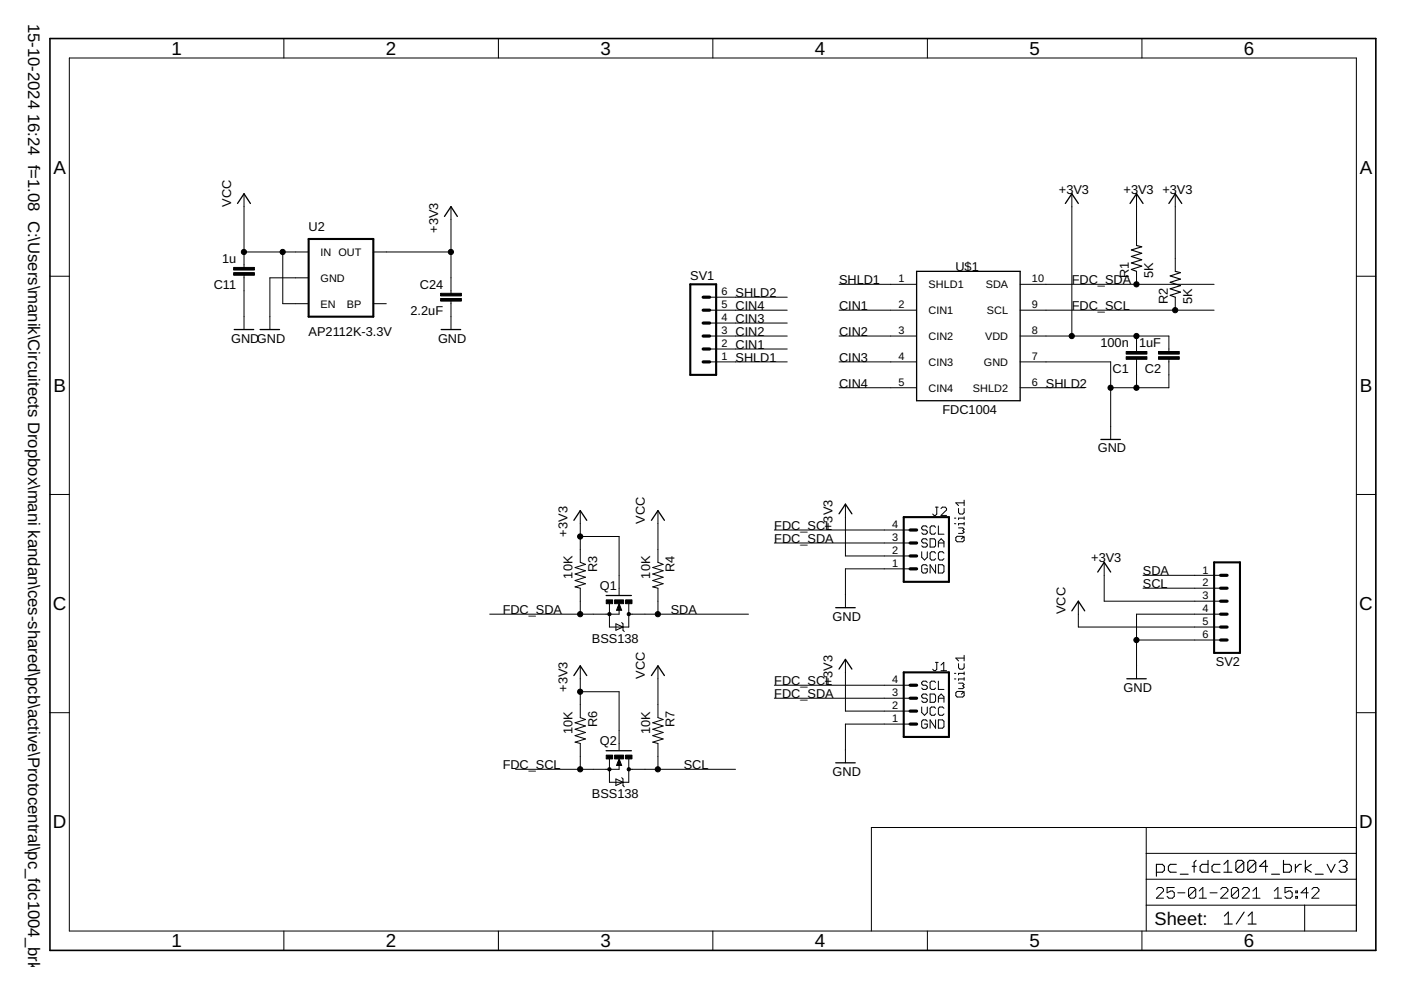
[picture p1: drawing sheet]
<svg xmlns="http://www.w3.org/2000/svg" width="297mm" height="210mm" viewBox="0 0 297 210" stroke-linecap="round" stroke-linejoin="round" font-family="sans-serif">
<g fill="none" stroke="#000" stroke-width=".21">
<path d="M14.7 12.3h272.9v185.1h-272.9zM60.2 8.2v4.1M105.7 8.2v4.1M151.1 8.2v4.1M196.6 8.2v4.1M242.1 8.2v4.1M10.6 58.6h4.1M51.7 41.1v15.6M51.7 58.4v11.5M51.7 53.4h13.7M60 53.4v11h5.4M65.4 58.9h-8.2v11"/>
<path d="M79.1 53.4h16.5M95.6 43.8v18.4M227.3 41.1v30.1M241 41.1v10.9M241 57.5v2.8M249.2 41.1v16.4M287.6 58.6h4.1M79.1 64.4h2.8M95.6 63.8v6.1M150.5 65.8h16.4M150.5 71.2h16.4M150.5 76.7h16.4"/>
<path d="M150.5 74h16.4M150.5 68.5h16.4M150.5 63h16.4M177.9 60.3h16.4M177.9 65.8h16.4M177.9 71.2h16.4M177.9 76.7h16.4M216.3 60.3h41.1M216.3 65.8h41.1M216.3 71.2h31.5v3.3M216.3 76.7h19.2v16.5M241 71.2v3.3"/>
<path d="M241 76.2v6M247.8 76.2v6h-12.3M249.2 63v2.8M177.9 82.2h16.4M216.3 82.2h13.7M10.6 104.8h4.1M123 113.7h8.3v12.4M123 108.3v10.9l1.1 .5-2.2 .6 2.2 .7-2.2 .7 2.2 .7-2.2 .7 2.2 .7-2.2 .6 1.1 .3v5.5M139.5 108.3v10.9l1.1 .5-2.2 .6 2.2 .7-2.2 .7 2.2 .7-2.2 .7 2.2 .7-2.2 .6 1.1 .3v5.5M164.2 115.1h28.8M164.2 112.4h28.8M179.2 106.9v11h13.8"/>
<path d="M195.4 117v1.2l.6 .5 .6-.5v-1.2M196.6 114.5l-.3-.3h-.6l-.3 .3v.3l.3 .3h.6l.3 .3v.3l-.3 .3h-.6l-.3-.3M196.6 111.8l-.3-.3h-.6l-.3 .3v.3l.3 .3h.6l.3 .3v.3l-.3 .3h-.6l-.3-.3M197.2 114.2h.9l.3 .3v1.2l-.3 .3h-.9zM198.3 107.5h.6M198.4 111.8l-.3-.3h-.6l-.3 .3v1.2l.3 .3h.6l.3-.3M198.4 117.3l-.3-.3h-.6l-.3 .3v1.1l.3 .3h.6l.3-.3M198.4 119.7v1.8l-1.2-1.8v1.8M198.6 107.5v1.5l-.3 .3h-.3l-.3-.3M199 115.1h1.1M199 111.5v1.8h1.1M199 116v-1.2l.5-.6 .6 .6v1.2"/>
<path d="M199 119.7h.8l.3 .3v1.2l-.3 .3h-.8zM199.5 107.8l.3-.3h.6l.3 .3v.3l-1.2 1.2h1.2M200.1 117.3l-.3-.3h-.6l-.2 .3v1.1l.2 .3h.6l.3-.3M202.4 111h.3M202.4 109.9h.3M202.7 114l.2-.3h1.2l.3 .3v.6l-.3 .3h-1.2l-.2-.3zM203.2 111.9h.9l.3 .3-.3 .3 .3 .3-.3 .3h-.9M203.2 107.8v.9l.3 .3h.6l.3-.3v-.9M204.4 106v1.2M204.4 109.6v.6M204.4 110.7v.6M204.4 113.7l-.6 .6"/>
<path d="M204.4 109.9h-1.2v.3M204.4 111h-1.2v.3M204.4 106.6h-1.7l.5 .6M234.1 119.2v8.3h24.7M287.6 104.8h4.1M129.2 128v4.9h4.1v-4.9M130.6 132.3l1.5 .6-1.5 .7zM131.3 129.2v1h-27.5M131.3 128l.5 1.4h-1.1zM131.8 132l.3 .3v1.3l.3 .3M133.3 130.2h25.4M179.2 139.8v11h13.8"/>
<path d="M193 120.6h-13.8v8.2M196.6 120l-.3-.3h-.6l-.3 .3v1.2l.3 .3h.6l.3-.3v-.6h-.6M204.4 138.9v1.2M204.4 139.5h-1.7l.5 .6M228.6 127.5v5.4h30.2M241 135.7h17.8M242.3 122h16.5M242.3 124.7h16.5M258.8 130.2h-17.8v13.7M10.6 151.1h4.1M123 146.7h8.3v12.3M123 141.2v10.9l1.1 .4-2.2 .7 2.2 .7-2.2 .7 2.2 .7-2.2 .7 2.2 .7-2.2 .7 1.1 .2v5.5"/>
<path d="M139.5 141.2v10.9l1.1 .4-2.2 .7 2.2 .7-2.2 .7 2.2 .7-2.2 .7 2.2 .7-2.2 .7 1.1 .2v5.5M164.2 148h28.8M164.2 145.3h28.8M193 153.5h-13.8v8.2M195.4 149.9v1.2l.6 .6 .6-.6v-1.2M196.6 144.7l-.3-.3h-.6l-.3 .3v.3l.3 .3h.6l.3 .3v.3l-.3 .3h-.6l-.3-.3M196.6 147.4l-.3-.2h-.6l-.3 .2v.3l.3 .3h.6l.3 .3v.3l-.3 .3h-.6l-.3-.3M196.6 152.9l-.3-.3h-.6l-.3 .3v1.2l.3 .3h.6l.3-.3v-.6h-.6M197.2 147.2h.9l.3 .2v1.2l-.3 .3h-.9zM198.3 140.4h.6M198.4 144.7l-.3-.3h-.6l-.3 .3v1.2l.3 .3h.6l.3-.3M198.4 150.2l-.3-.3h-.6l-.3 .3v1.2l.3 .3h.6l.3-.3"/>
<path d="M198.4 152.6v1.8l-1.2-1.8v1.8M198.6 140.4v1.5l-.3 .3h-.3l-.3-.3M199 144.4v1.8h1.1M199 148.9v-1.2l.5-.5 .6 .5v1.2M199 152.6h.8l.3 .3v1.2l-.3 .3h-.8zM199 148h1.1M199.5 142.2h1.2M199.5 141l.6-.6v1.8M200.1 150.2l-.3-.3h-.6l-.2 .3v1.2l.2 .3h.6l.3-.3M202.4 144h.3M202.4 142.8h.3M202.9 146.6h1.2l.3 .3v.6l-.3 .3h-1.2l-.2-.3v-.6z"/>
<path d="M203.2 140.7v.9l.3 .3h.6l.3-.3v-.9M203.2 144.8h.9l.3 .3-.3 .3 .3 .3-.3 .3h-.9M204.4 142.5v.6M204.4 143.7v.6M204.4 142.8h-1.2v.3M204.4 144h-1.2v.3M204.4 146.6l-.6 .6M287.6 151.1h4.1M129.2 160.9v5h4.1v-4.9M130.6 165.2l1.5 .7-1.5 .6zM131.3 162.2v.9h-22M131.3 160.9l.5 1.4h-1.1z"/>
<path d="M131.8 164.9l.3 .3v1.3l.3 .3M133.3 163.1h22.6M243 175.5v21.9M287.6 175.5h-102.9v21.9M60.2 197.4v4.1M105.7 197.4v4.1M151.1 197.4v4.1M196.6 197.4v4.1M242.1 197.4v4.1M243 191.9h44.6M243 186.4h44.6M243 180.9h44.6"/>
<path d="M245.2 188.6l.4-.4h.7l.4 .4v.3l-1.5 1.5h1.5M249 188.2h-1.6v1.1l.8-.4h.4l.4 .4v.8l-.4 .3h-.8l-.4-.3M249.7 189.3h1.5M253.5 188.6v1.5l-.4 .3h-.7l-.4-.3M253.5 188.6l-.4-.4h-.7l-.4 .4v1.5M253.5 188.6l-1.5 1.5M254.3 190.4h1.5M254.3 188.9l.7-.7v2.2M256.5 189.3h1.5M258.8 188.6l.4-.4h.8l.3 .4v.3l-1.5 1.5h1.5M262.6 188.6v1.5l-.4 .3h-.7l-.4-.3M262.6 188.6l-.4-.4h-.7l-.4 .4v1.5"/>
<path d="M262.6 188.6l-1.5 1.5M263.4 188.6l.3-.4h.8l.4 .4v.3l-1.5 1.5h1.5M265.6 190.4h1.6M265.6 188.9l.8-.7v2.2M270.2 190.4h1.5M270.2 188.9l.7-.7v2.2M274 188.2h-1.6v1.1l.8-.4h.4l.4 .4v.8l-.4 .3h-.8l-.4-.3M274.7 190.1h.4v.3h-.4zM274.7 188.9h.4v.4h-.4zM276.6 191.9v5.5M277.4 189.3h-1.5l1.1-1.1v2.2M278.1 188.6l.4-.4h.8l.3 .4v.3l-1.5 1.5h1.5"/>
</g>
<g fill="none" stroke="#000" stroke-width=".28">
<path d="M50.4 43.1l1.3-2 1.4 2M94.2 45.9l1.4-2.1 1.4 2.1M194.3 57.5h22v27.5h-22zM225.9 43.1l1.4-2 1.3 2M239.6 43.1l1.4-2 1.3 2M247.8 43.1l1.4-2 1.4 2M49.7 69.9h4.1M55.1 69.9h4.2M93.5 69.9h4.2M233.4 93.2h4.1M121.7 110.3l1.3-2 1.4 2M138.1 110.3l1.4-2 1.4 2"/>
<path d="M177.9 108.9l1.3-2 1.4 2M128.5 126.3h5.4M177.2 128.8h4.1M227.3 129.5l1.3-2 1.4 2M232.7 121.3l1.4-2.1 1.4 2.1M121.7 143.2l1.3-2 1.4 2M128.5 159.2h5.4M138.1 143.2l1.4-2 1.4 2M177.9 141.9l1.3-2.1 1.4 2.1M238.9 143.9h4.1M177.2 161.7h4.1"/>
</g>
<g fill="none" stroke="#000" stroke-width=".23">
<path d="M241 52l1.1 .3-2.2 .7 2.2 .7-2.2 .7 2.2 .7-2.2 .7 2.2 .6-2.2 .7 1.1 .4M249.2 57.5l1.1 .3-2.2 .7 2.2 .7-2.2 .7 2.2 .7-2.2 .6 2.2 .7-2.2 .7 1.1 .4M245.2 184.9h1.3l.4-.4v-.8l-.4-.4h-1.3v2.5M249.4 183.3h-1.3l-.4 .4v.8l.4 .4h1.3M250.2 185.4h1.7M252.8 183.7h.8M253.6 182.4l-.4 .4v2.1M256.1 182.4v2.5h-1.2l-.4-.4v-.8l.4-.4h1.2M258.7 183.3h-1.3l-.4 .4v.8l.4 .4h1.3M259.5 184.9h1.7M259.5 183.3l.8-.9v2.5M259.6 194.2l.8-.8v2.5"/>
<path d="M259.6 195.9h1.7M263.7 182.8v1.7l-.4 .4h-.8l-.5-.4M263.7 182.8l-.4-.4h-.8l-.5 .4v1.7M263.7 182.8l-1.7 1.7M263.8 193.4l-1.7 2.5M264.6 195.9h1.7M264.6 194.2l.9-.8v2.5M266.2 182.8v1.7l-.4 .4h-.8l-.5-.4M266.2 182.8l-.4-.4h-.8l-.5 .4v1.7M266.2 182.8l-1.7 1.7M268.8 183.7h-1.7l1.2-1.3v2.5M269.6 185.4h1.7"/>
<path d="M272.1 182.4v2.5h1.3l.4-.4v-.8l-.4-.4h-1.3M274.6 183.3v1.6M275.9 183.3h-.4l-.9 .8M276.8 182.4v2.5M278 183.3l-1.2 .8 1.2 .8M278.9 185.4h1.7M281.4 183.3l.8 1.6 .9-1.6M283.9 182.8l.4-.4h.9l.4 .4v.5l-.4 .4M284.7 183.7h.5M285.2 183.7l.4 .4v.4l-.4 .4h-.9l-.4-.4"/>
</g>
<g fill="#000" stroke="#000" stroke-width=".21">
<path d="M49.5 56.7h4.4v.6h-4.4zM49.5 57.8h4.4v.6h-4.4zM93.4 63.3h4.4v.5h-4.4zM93.4 62.2h4.4v.5h-4.4zM238.8 74.5h4.4v.6h-4.4zM238.8 75.6h4.4v.6h-4.4zM245.6 74.5h4.4v.6h-4.4zM245.6 75.6h4.4v.6h-4.4zM128.5 127.2h1.4v.8h-1.4zM130.3 127.2h1.9v.8h-1.9zM132.6 127.2h1.4v.8h-1.4zM128.5 160.1h1.4v.8h-1.4z"/>
<path d="M130.3 160.1h1.9v.8h-1.9zM132.6 160.1h1.4v.8h-1.4z"/>
</g>
<path d="M65.4 50.7h13.7v16.4h-13.7zM146.4 60.3h5.4v19.2h-5.4zM191.6 109.6h9.6v13.8h-9.6zM257.4 119.2h5.5v19.2h-5.5zM191.6 142.6h9.6v13.7h-9.6z" fill="none" stroke="#000" stroke-width=".44"/>
<g fill="none" stroke="#000" stroke-width=".68">
<path d="M149.1 71.2h1.4M149.1 74h1.4M149.1 76.7h1.4M149.1 65.8h1.4M149.1 68.5h1.4M149.1 63h1.4M193 115.1h1.3M193 117.9h1.3M193 112.4h1.3M193 120.6h1.3M258.8 127.5h1.4M258.8 124.7h1.4"/>
<path d="M258.8 122h1.4M258.8 132.9h1.4M258.8 130.2h1.4M258.8 135.7h1.4M193 148h1.3M193 150.8h1.3M193 153.5h1.3M193 145.3h1.3"/>
</g>
<path d="M10.6 8.2h281.1v193.3h-281.1zM131.3 129v.2h-.3l.3-.9 .2 .9M131.3 161.9v.3h-.3l.3-1 .2 1" fill="none" stroke="#000" stroke-width=".34"/>
<g fill="#000" stroke="#000" stroke-width=".21">
<circle cx="51.7" cy="53.4" r=".55"/>
<circle cx="59.9" cy="53.4" r=".55"/>
<circle cx="95.6" cy="53.4" r=".55"/>
<circle cx="227.2" cy="71.2" r=".55"/>
<circle cx="240.9" cy="60.3" r=".55"/>
<circle cx="240.9" cy="71.2" r=".55"/>
<circle cx="249.2" cy="65.8" r=".55"/>
<circle cx="235.5" cy="82.2" r=".55"/>
<circle cx="240.9" cy="82.2" r=".55"/>
<circle cx="123" cy="113.7" r=".55"/>
<circle cx="123" cy="130.2" r=".55"/>
<circle cx="129.2" cy="130.2" r=".35"/>
<circle cx="133.3" cy="130.2" r=".35"/>
<circle cx="139.5" cy="130.2" r=".55"/>
<circle cx="240.9" cy="135.7" r=".55"/>
<circle cx="123" cy="146.7" r=".55"/>
<circle cx="123" cy="163.1" r=".55"/>
<circle cx="129.2" cy="163.1" r=".36"/>
<circle cx="133.3" cy="163.1" r=".36"/>
<circle cx="139.5" cy="163.1" r=".55"/>
</g>
<g font-size="4">
<text x="36.3" y="11.6">1</text>
<text x="81.8" y="11.6">2</text>
<text x="127.3" y="11.6">3</text>
<text x="172.8" y="11.6">4</text>
<text x="218.3" y="11.6">5</text>
<text x="263.7" y="11.6">6</text>
<text x="11.3" y="36.8">A</text>
<text x="288.3" y="36.8">A</text>
<text x="11.3" y="83.1">B</text>
<text x="288.3" y="83.1">B</text>
<text x="11.2" y="129.4">C</text>
<text x="288.2" y="129.4">C</text>
<text x="11.2" y="175.7">D</text>
<text x="288.2" y="175.7">D</text>
<text x="36.3" y="200.8">1</text>
<text x="81.8" y="200.8">2</text>
<text x="127.3" y="200.8">3</text>
<text x="172.8" y="200.8">4</text>
<text x="218.3" y="200.8">5</text>
<text x="263.7" y="200.8">6</text>
</g>
<text font-size="3.9" x="244.8" y="196.2">Sheet:</text>
<g font-size="3.5">
<text x="6" y="5" transform="rotate(90 6 5)">15-10-2024</text>
<text x="6" y="24.1" transform="rotate(90 6 24.1)">16:24 f=1.08 C:\Users\manik\Circuitects Dropbox\mani kandan\ces-shared\pcb\active\Protocentral\pc_fdc1004_brk_v3</text>
</g>
<g font-size="2.7">
<text x="224.5" y="41.1">+3V3</text>
<text x="238.2" y="41.1">+3V3 +3V3</text>
<text x="49" y="43.8" transform="rotate(-90 49 43.8)">VCC</text>
<text x="65.4" y="49">U2</text>
<text x="92.9" y="49.3" transform="rotate(-90 92.9 49.3)">+3V3</text>
<text x="47.1" y="55.8">1u</text>
<text x="146.3" y="59.5">SV1</text>
<text x="202.6" y="57.5">U$1</text>
<text x="239.3" y="58.9" transform="rotate(-90 239.3 58.9)">R1</text>
<text x="244.5" y="58.9" transform="rotate(-90 244.5 58.9)">5K</text>
<text x="45.3" y="61.2">C11</text>
<text x="89" y="61.2">C24</text>
<text x="155.9" y="65.8">CIN4</text>
<text x="155.9" y="63">SHLD2</text>
<text x="177.9" y="60.3">SHLD1</text>
<text x="177.9" y="65.8">CIN1</text>
<text x="227.3" y="60.3">FDC_SDA</text>
<text x="227.3" y="65.8">FDC_SCL</text>
<text x="247.6" y="64.4" transform="rotate(-90 247.6 64.4)">R2</text>
<text x="252.8" y="64.4" transform="rotate(-90 252.8 64.4)">5K</text>
<text x="65.4" y="71.2">AP2112K-3.3V</text>
<text x="87" y="66.7">2.2uF</text>
<text x="155.9" y="71.2">CIN2</text>
<text x="155.9" y="68.5">CIN3</text>
<text x="177.9" y="71.2">CIN2</text>
<text x="49" y="72.6">GNDGND</text>
<text x="92.9" y="72.6">GND</text>
<text x="155.9" y="76.7">SHLD1</text>
<text x="155.9" y="74">CIN1</text>
<text x="177.9" y="76.7">CIN3</text>
<text x="233.3" y="73.6">100n</text>
<text x="241.5" y="73.6">1uF</text>
<text x="177.9" y="82.2">CIN4</text>
<text x="221.8" y="82.2">SHLD2</text>
<text x="235.9" y="79.1">C1</text>
<text x="242.7" y="79.1">C2</text>
<text x="199.8" y="87.7">FDC1004</text>
<text x="232.7" y="95.9">GND</text>
<text x="120.3" y="113.8" transform="rotate(-90 120.3 113.8)">+3V3</text>
<text x="136.7" y="111" transform="rotate(-90 136.7 111)">VCC</text>
<text x="164.2" y="112.4">FDC_SCL</text>
<text x="176.5" y="112.4" transform="rotate(-90 176.5 112.4)">+3V3</text>
<text x="164.2" y="115.1">FDC_SDA</text>
<text x="231.4" y="119.2">+3</text>
<text x="234.5" y="119.2">V3</text>
<text x="121.4" y="122.7" transform="rotate(-90 121.4 122.7)">10K</text>
<text x="126.6" y="121.3" transform="rotate(-90 126.6 121.3)">R3</text>
<text x="127.1" y="125">Q1</text>
<text x="137.9" y="122.7" transform="rotate(-90 137.9 122.7)">10K</text>
<text x="143" y="121.3" transform="rotate(-90 143 121.3)">R4</text>
<text x="242.3" y="122">SDA</text>
<text x="242.3" y="124.7">SCL</text>
<text x="106.6" y="130.2">FDC_SDA</text>
<text x="142.2" y="130.2">SDA</text>
<text x="176.5" y="131.6">GND</text>
<text x="225.9" y="130.2" transform="rotate(-90 225.9 130.2)">VCC</text>
<text x="125.5" y="136.2">BSS138</text>
<text x="136.7" y="143.9" transform="rotate(-90 136.7 143.9)">VCC</text>
<text x="257.8" y="141.2">SV2</text>
<text x="120.3" y="146.7" transform="rotate(-90 120.3 146.7)">+3V3</text>
<text x="164.2" y="148">FDC_SDA</text>
<text x="164.2" y="145.3">FDC_SCL</text>
<text x="176.5" y="145.3" transform="rotate(-90 176.5 145.3)">+3V3</text>
<text x="238.2" y="146.7">GND</text>
<text x="121.4" y="155.6" transform="rotate(-90 121.4 155.6)">10K</text>
<text x="126.6" y="154.2" transform="rotate(-90 126.6 154.2)">R6</text>
<text x="137.9" y="155.6" transform="rotate(-90 137.9 155.6)">10K</text>
<text x="143" y="154.2" transform="rotate(-90 143 154.2)">R7</text>
<text x="127.1" y="157.9">Q2</text>
<text x="106.6" y="163.1">FDC_SCL</text>
<text x="145" y="163.1">SCL</text>
<text x="176.5" y="164.5">GND</text>
<text x="125.5" y="169.1">BSS138</text>
</g>
<g font-size="2.3">
<text x="68" y="54.2">IN OUT</text>
<text x="68" y="59.7">GND</text>
<text x="190.5" y="59.9">1</text>
<text x="218.8" y="59.9">10</text>
<text x="68" y="65.2">EN</text>
<text x="73.5" y="65.2">BP</text>
<text x="153" y="65.4">5</text>
<text x="153" y="62.6">6</text>
<text x="190.5" y="65.4">2</text>
<text x="196.9" y="61.1">SHLD1</text>
<text x="209" y="61.1">SDA</text>
<text x="218.8" y="65.4">9</text>
<text x="153" y="70.9">3</text>
<text x="153" y="68.1">4</text>
<text x="190.5" y="70.9">3</text>
<text x="196.9" y="66.6">CIN1</text>
<text x="209.2" y="66.6">SCL</text>
<text x="218.8" y="70.9">8</text>
<text x="153" y="76.3">1</text>
<text x="153" y="73.6">2</text>
<text x="190.5" y="76.3">4</text>
<text x="196.9" y="72.1">CIN2</text>
<text x="196.9" y="77.6">CIN3</text>
<text x="208.6" y="77.6">GND</text>
<text x="208.9" y="72.1">VDD</text>
<text x="218.8" y="76.3">7</text>
<text x="190.5" y="81.8">5</text>
<text x="196.9" y="83">CIN4</text>
<text x="206.3" y="83">SHLD2</text>
<text x="218.8" y="81.8">6</text>
<text x="189.2" y="112">4</text>
<text x="189.2" y="117.5">2</text>
<text x="189.2" y="114.7">3</text>
<text x="189.2" y="120.2">1</text>
<text x="255" y="121.6">1</text>
<text x="255" y="124.3">2</text>
<text x="255" y="127.1">3</text>
<text x="255" y="129.8">4</text>
<text x="255" y="132.6">5</text>
<text x="255" y="135.3">6</text>
<text x="189.2" y="147.6">3</text>
<text x="189.2" y="144.9">4</text>
<text x="189.2" y="153.1">1</text>
<text x="189.2" y="150.4">2</text>
</g>
</svg>
